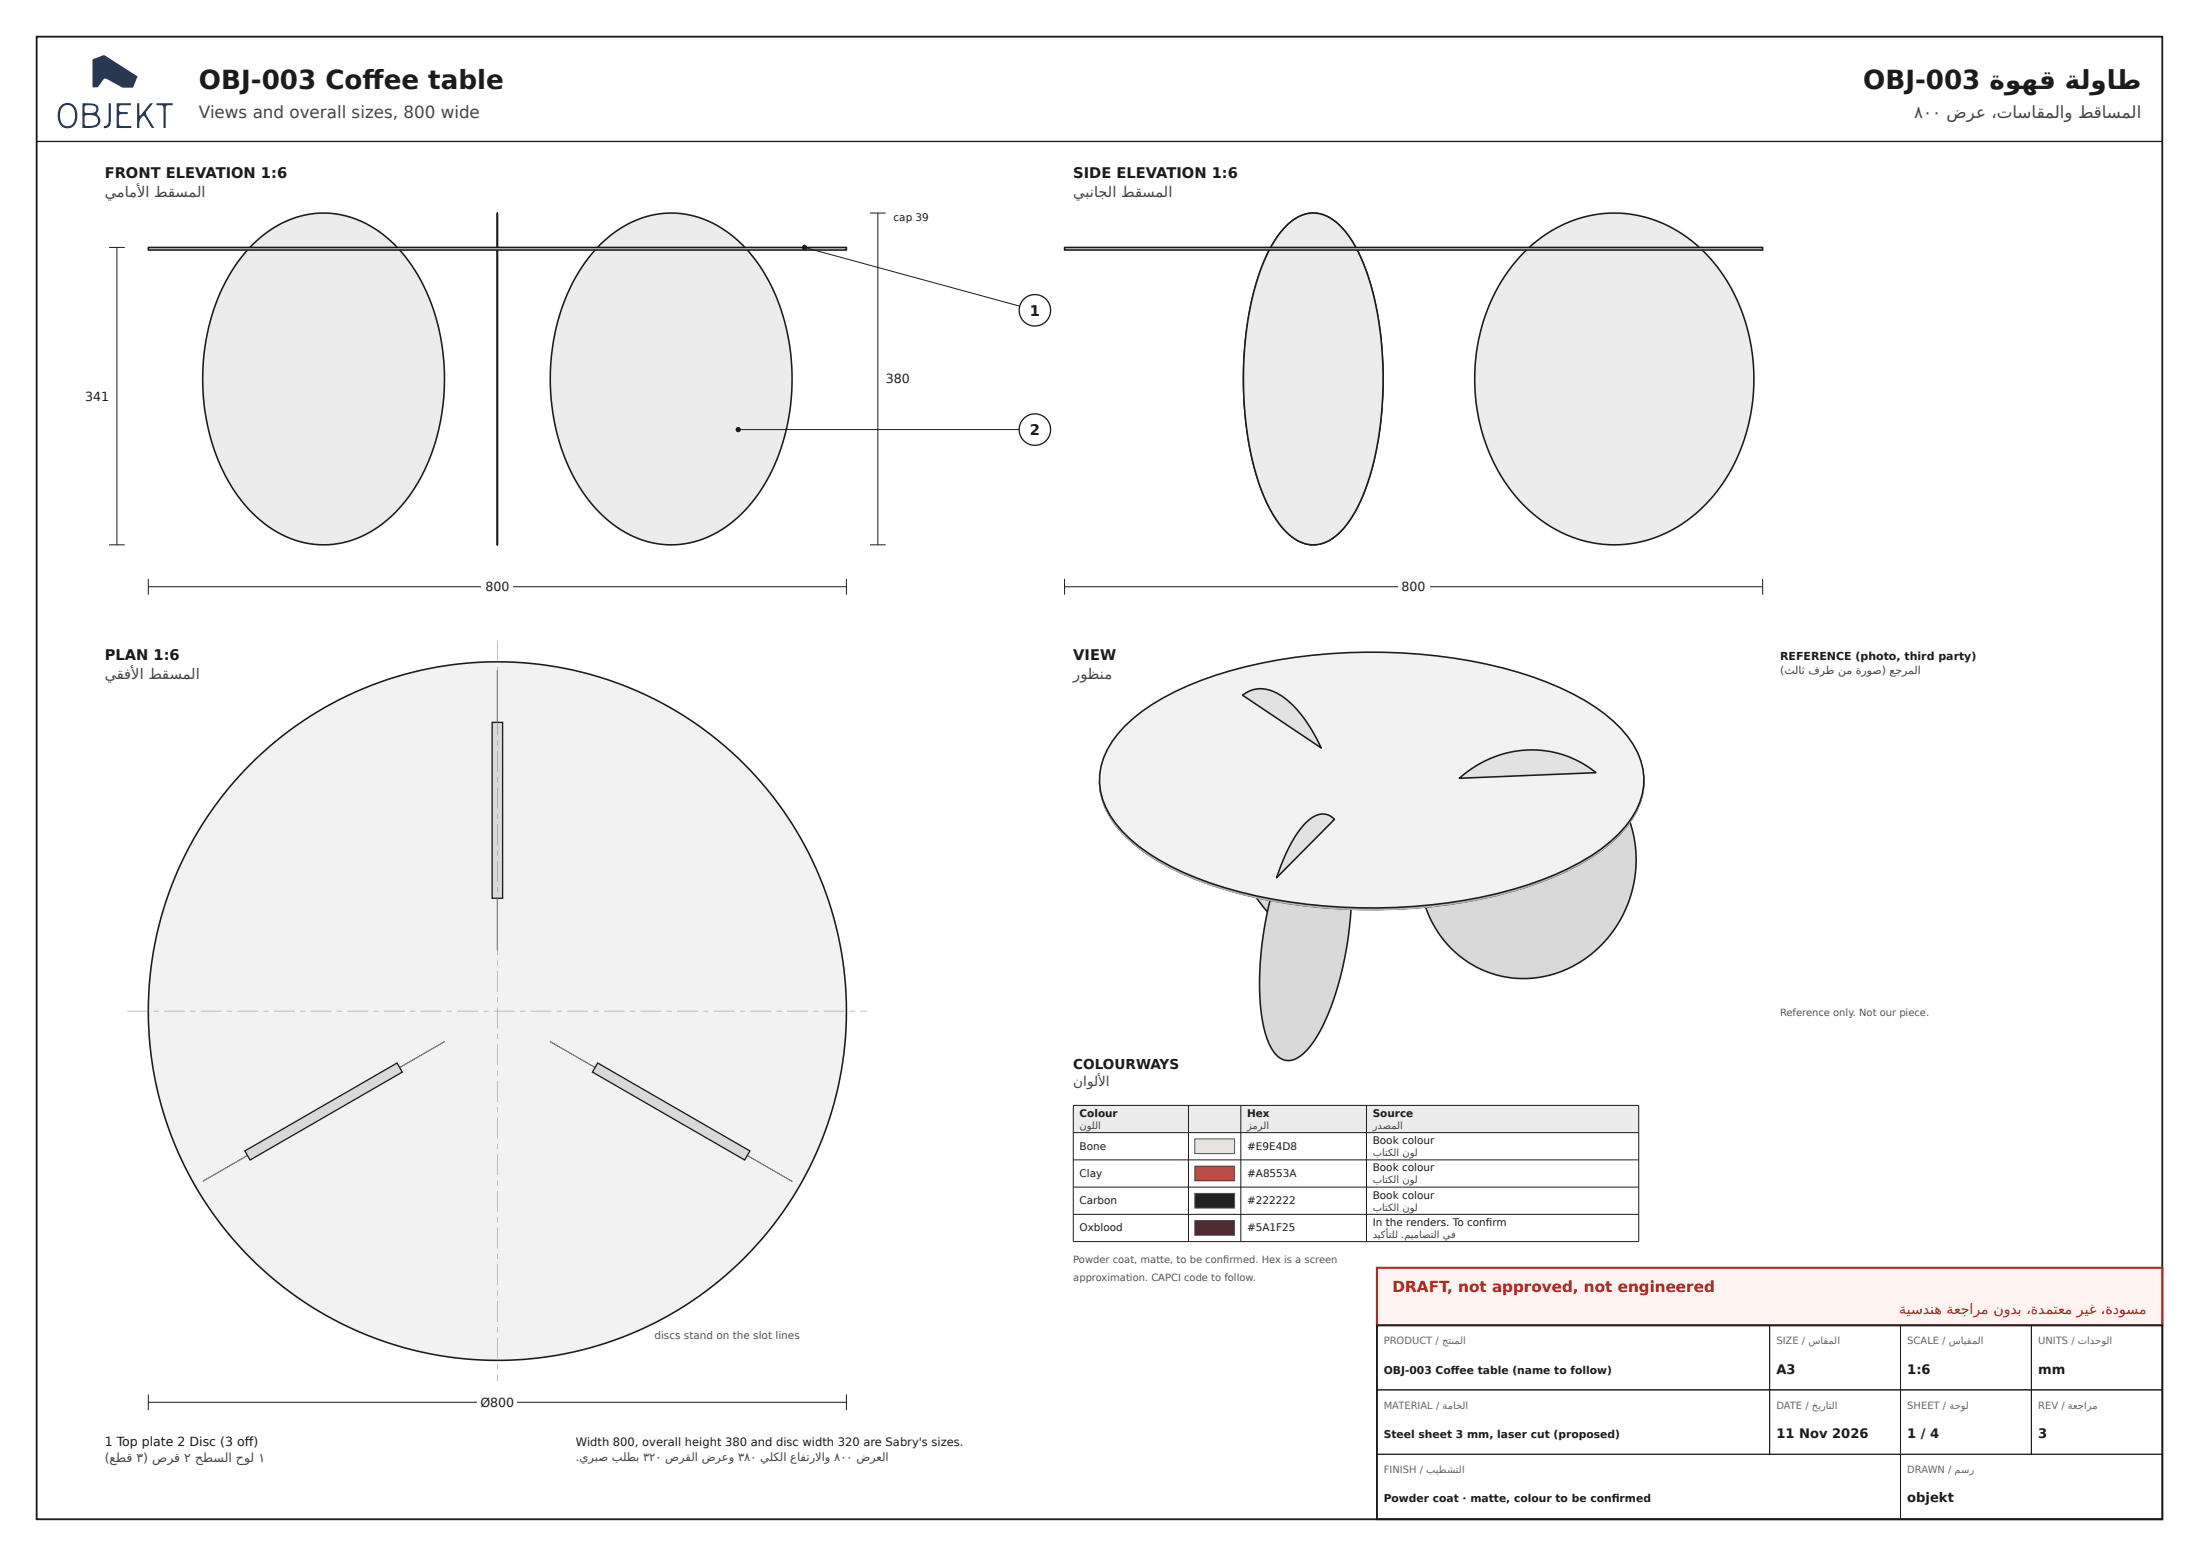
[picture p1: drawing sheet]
<svg xmlns="http://www.w3.org/2000/svg" width="420mm" height="297mm" viewBox="0 0 420 297" stroke-linecap="round" stroke-linejoin="round" font-family="sans-serif">
<path d="M7 7h406v283h-406z" fill="none" stroke="#1b1b1b" stroke-width=".35"/>
<path d="M17.7 11.4l2-.9 .3 .1 6.2 4-.8 2.1h-2l-3.2-1.7-.4 .1-1.1 1.5-.9 .1-.1-.2zM11.8 20.6a2.86 2.86 0 0 0 .3 3.3 1.39 1.39 0 0 0 2.2-1.2 2.12 2.12 0 0 0-1-2.6 1.31 1.31 0 0 0-1.5 .5zM11.5 20.3a1.8 1.8 0 0 1 2-.6 1.8 1.8 0 0 1 1.2 1.7 2.49 2.49 0 0 1-1.3 3 1.82 1.82 0 0 1-2.3-1.6 3.3 3.3 0 0 1 .4-2.5zM16.2 22.1v1.8a2.21 2.21 0 0 0 2.5-.5 1.01 1.01 0 0 0-1-1.4 1.76 1.76 0 0 0-1.5 .1zM16.2 20.2v1.2l.8 .2a1.08 1.08 0 0 0 1.4-.8 .74 .74 0 0 0-.9-.7h-.9zM15.7 19.7a4.2 4.2 0 0 1 2.8 .4 1.4 1.4 0 0 1 0 1.6l.1 .2a1.38 1.38 0 0 1 .5 1.6 1.38 1.38 0 0 1-1.4 .9h-2zM20.8 19.7h.4v3.4a1.16 1.16 0 0 1-1.4 1.4v-.4l.7-.2 .2-.3zM22.3 19.7h2.7v.4h-1.8a.67 .67 0 0 0-.5 .6 .67 .67 0 0 0 .5 .7h1.2v.4h-1.2l-.4 .2v1.8l.4 .3h1.9v.3h-2.8zM26.2 19.7h.4l.1 2.4 2-2.4h.5l-1.1 1.4-.2 .5 1.6 2.8h-.5l-1.3-2-.3-.3-.3 .2-.4 .7-.1 1.4h-.4zM29.9 19.7h3.1v.4h-.9l-.4 .2-.1 4.1h-.4v-4.1l-.5-.2h-.8z" fill-rule="evenodd" fill="#263a5a"/>
<path d="M7 27h406" fill="none" stroke="#1b1b1b" stroke-width=".25"/>
<path d="M95 40.7v63.3z" fill="none" stroke="#1b1b1b" stroke-width=".3"/>
<path d="M48.2 46.7a18.4 18.4 0 0 1 18.1-5.4 23.3 23.3 0 0 1 13.6 11.4 41.1 41.1 0 0 1-.5 40.2 22.3 22.3 0 0 1-14.9 10.9 19 19 0 0 1-17-6.6 36.9 36.9 0 0 1-8.8-24.9 37.5 37.5 0 0 1 8.1-24z" fill="#ececec"/>
<path d="M48.2 46.7a18.4 18.4 0 0 1 18.1-5.4 23.3 23.3 0 0 1 13.6 11.4 41.1 41.1 0 0 1-.5 40.2 22.3 22.3 0 0 1-14.9 10.9 19 19 0 0 1-17-6.6 36.9 36.9 0 0 1-8.8-24.9 37.5 37.5 0 0 1 8.1-24z" fill="none" stroke="#1b1b1b" stroke-width=".3"/>
<path d="M114.6 46.7a18.5 18.5 0 0 1 18.1-5.4 23.3 23.3 0 0 1 13.6 11.4 41.1 41.1 0 0 1-.5 40.2 22.3 22.3 0 0 1-14.9 10.9 18.9 18.9 0 0 1-17-6.6 36.9 36.9 0 0 1-8.8-24.9 37.1 37.1 0 0 1 8.8-24.8z" fill="#ececec"/>
<path d="M114.6 46.7a18.5 18.5 0 0 1 18.1-5.4 23.3 23.3 0 0 1 13.6 11.4 41.1 41.1 0 0 1-.5 40.2 22.3 22.3 0 0 1-14.9 10.9 18.9 18.9 0 0 1-17-6.6 36.9 36.9 0 0 1-8.8-24.9 37.1 37.1 0 0 1 8.8-24.8z" fill="none" stroke="#1b1b1b" stroke-width=".3"/>
<path d="M28.3 47.2h133.4v.5h-133.4z" fill="#cfcfcf"/>
<path d="M28.3 47.2h133.4v.5h-133.4z" fill="none" stroke="#1b1b1b" stroke-width=".3"/>
<path d="M28.3 112h133.4M28.3 110.5v3M161.7 110.5v3" fill="none" stroke="#1b1b1b" stroke-width=".19"/>
<path d="M92 110.2h6v3.4h-6z" fill="#fff"/>
<path d="M20.8 47.2h3M22.3 47.2v56.8M153.7 47.2l44 12M166.2 40.7h3M167.7 40.7v63.3M20.8 104h3M166.2 104h3" fill="none" stroke="#1b1b1b" stroke-width=".19"/>
<circle cx="153.7" cy="47.2" r=".5" fill="#1b1b1b"/>
<circle cx="197.7" cy="59.2" r="3" fill="#fff"/>
<circle cx="197.7" cy="59.2" r="3" fill="none" stroke="#1b1b1b" stroke-width=".25"/>
<path d="M141 82h56.7" fill="none" stroke="#1b1b1b" stroke-width=".19"/>
<circle cx="141" cy="82" r=".5" fill="#1b1b1b"/>
<circle cx="197.7" cy="82" r="3" fill="#fff"/>
<circle cx="197.7" cy="82" r="3" fill="none" stroke="#1b1b1b" stroke-width=".25"/>
<circle cx="95" cy="193" r="66.7" fill="#f2f2f2"/>
<circle cx="95" cy="193" r="66.7" fill="none" stroke="#1b1b1b" stroke-width=".3"/>
<path d="M95 128v53.3z" fill="none" stroke="#888" stroke-width=".2"/>
<path d="M94 137.9h2v33.6h-2z" fill="#d9d9d9"/>
<path d="M94 137.9h2v33.6h-2z" fill="none" stroke="#1b1b1b" stroke-width=".25"/>
<path d="M38.7 225.5l46.2-26.7z" fill="none" stroke="#888" stroke-width=".2"/>
<path d="M46.8 219.7l29-16.8 1 1.7-29 16.8z" fill="#d9d9d9"/>
<path d="M46.8 219.7l29-16.8 1 1.7-29 16.8z" fill="none" stroke="#1b1b1b" stroke-width=".25"/>
<path d="M105.1 198.8l46.2 26.7z" fill="none" stroke="#888" stroke-width=".2"/>
<path d="M114.2 202.9l29 16.8-1 1.7-29-16.8z" fill="#d9d9d9"/>
<path d="M114.2 202.9l29 16.8-1 1.7-29-16.8z" fill="none" stroke="#1b1b1b" stroke-width=".25"/>
<g fill="#888">
<path d="M24.3 192.9h4v.1h-4zM29.3 192.9h1v.1h-1zM31.3 192.9h4v.1h-4zM36.3 192.9h1v.1h-1zM38.3 192.9h4v.1h-4zM43.3 192.9h1v.1h-1zM45.3 192.9h4v.1h-4zM50.3 192.9h1v.1h-1zM52.3 192.9h4v.1h-4zM57.3 192.9h1v.1h-1zM59.3 192.9h4v.1h-4zM64.3 192.9h1v.1h-1zM66.3 192.9h4v.1h-4zM71.3 192.9h1v.1h-1zM73.3 192.9h4v.1h-4zM78.3 192.9h1v.1h-1zM80.3 192.9h4v.1h-4zM85.3 192.9h1v.1h-1zM87.3 192.9h4v.1h-4zM92.3 192.9h1v.1h-1zM94.3 192.9h4v.1h-4zM99.3 192.9h1v.1h-1zM101.3 192.9h4v.1h-4zM106.3 192.9h1v.1h-1zM108.3 192.9h4v.1h-4zM113.3 192.9h1v.1h-1zM115.3 192.9h4v.1h-4zM120.3 192.9h1v.1h-1zM122.3 192.9h4v.1h-4zM127.3 192.9h1v.1h-1zM129.3 192.9h4v.1h-4zM134.3 192.9h1v.1h-1zM136.3 192.9h4v.1h-4zM141.3 192.9h1v.1h-1zM143.3 192.9h4v.1h-4zM148.3 192.9h1v.1h-1zM150.3 192.9h4v.1h-4zM155.3 192.9h1v.1h-1zM157.3 192.9h4v.1h-4zM162.3 192.9h1v.1h-1zM164.3 192.9h1.4v.1h-1.4z"/>
<path d="M94.9 122.3h.1v4h-.1zM94.9 127.3h.1v1h-.1zM94.9 129.3h.1v4h-.1zM94.9 134.3h.1v1h-.1zM94.9 136.3h.1v4h-.1zM94.9 141.3h.1v1h-.1zM94.9 143.3h.1v4h-.1zM94.9 148.3h.1v1h-.1zM94.9 150.3h.1v4h-.1zM94.9 155.3h.1v1h-.1zM94.9 157.3h.1v4h-.1zM94.9 162.3h.1v1h-.1zM94.9 164.3h.1v4h-.1zM94.9 169.3h.1v1h-.1zM94.9 171.3h.1v4h-.1zM94.9 176.3h.1v1h-.1zM94.9 178.3h.1v4h-.1zM94.9 183.3h.1v1h-.1zM94.9 185.3h.1v4h-.1zM94.9 190.3h.1v1h-.1zM94.9 192.3h.1v4h-.1zM94.9 197.3h.1v1h-.1zM94.9 199.3h.1v4h-.1zM94.9 204.3h.1v1h-.1zM94.9 206.3h.1v4h-.1zM94.9 211.3h.1v1h-.1zM94.9 213.3h.1v4h-.1zM94.9 218.3h.1v1h-.1zM94.9 220.3h.1v4h-.1zM94.9 225.3h.1v1h-.1zM94.9 227.3h.1v4h-.1zM94.9 232.3h.1v1h-.1zM94.9 234.3h.1v4h-.1zM94.9 239.3h.1v1h-.1zM94.9 241.3h.1v4h-.1zM94.9 246.3h.1v1h-.1zM94.9 248.3h.1v4h-.1zM94.9 253.3h.1v1h-.1zM94.9 255.3h.1v4h-.1zM94.9 260.3h.1v1h-.1zM94.9 262.3h.1v1.4h-.1z"/>
</g>
<path d="M28.3 267.7h133.4M28.3 266.2v3M161.7 266.2v3" fill="none" stroke="#1b1b1b" stroke-width=".19"/>
<path d="M91.3 265.9h7.4v3.3h-7.4z" fill="#fff"/>
<path d="M245.7 43.1a6.6 6.6 0 0 1 10.2 0 27.9 27.9 0 0 1 6.3 12.7 69.2 69.2 0 0 1-.9 36.1 22.3 22.3 0 0 1-6.4 10.5 6.3 6.3 0 0 1-8.7-.4 25.4 25.4 0 0 1-6.5-12.1 68.7 68.7 0 0 1 1-38.1 23.4 23.4 0 0 1 5-8.7z" fill="#ececec"/>
<path d="M245.7 43.1a6.6 6.6 0 0 1 10.2 0 27.9 27.9 0 0 1 6.3 12.7 69.2 69.2 0 0 1-.9 36.1 22.3 22.3 0 0 1-6.4 10.5 6.3 6.3 0 0 1-8.7-.4 25.4 25.4 0 0 1-6.5-12.1 68.7 68.7 0 0 1 1-38.1 23.4 23.4 0 0 1 5-8.7z" fill="none" stroke="#1b1b1b" stroke-width=".3"/>
<path d="M291 48.3a23.4 23.4 0 0 1 28.5-4.7 31.2 31.2 0 0 1 15 22.6 35.5 35.5 0 0 1-8.1 29.4 23.7 23.7 0 0 1-26.3 6.8 29 29 0 0 1-16.4-18 36.1 36.1 0 0 1 5.8-34.5z" fill="#ececec"/>
<path d="M291 48.3a23.4 23.4 0 0 1 28.5-4.7 31.2 31.2 0 0 1 15 22.6 35.5 35.5 0 0 1-8.1 29.4 23.7 23.7 0 0 1-26.3 6.8 29 29 0 0 1-16.4-18 36.1 36.1 0 0 1 5.8-34.5z" fill="none" stroke="#1b1b1b" stroke-width=".3"/>
<path d="M245.7 43.1a6.6 6.6 0 0 1 10.2 0 27.9 27.9 0 0 1 6.3 12.7 69.2 69.2 0 0 1-.9 36.1 22.3 22.3 0 0 1-6.4 10.5 6.3 6.3 0 0 1-8.7-.4 25.4 25.4 0 0 1-6.5-12.1 68.7 68.7 0 0 1 1-38.1 23.4 23.4 0 0 1 5-8.7z" fill="#ececec"/>
<path d="M245.7 43.1a6.6 6.6 0 0 1 10.2 0 27.9 27.9 0 0 1 6.3 12.7 69.2 69.2 0 0 1-.9 36.1 22.3 22.3 0 0 1-6.4 10.5 6.3 6.3 0 0 1-8.7-.4 25.4 25.4 0 0 1-6.5-12.1 68.7 68.7 0 0 1 1-38.1 23.4 23.4 0 0 1 5-8.7z" fill="none" stroke="#1b1b1b" stroke-width=".3"/>
<path d="M203.3 47.2h133.4v.5h-133.4z" fill="#cfcfcf"/>
<path d="M203.3 47.2h133.4v.5h-133.4z" fill="none" stroke="#1b1b1b" stroke-width=".3"/>
<path d="M203.3 112h133.4M203.3 110.5v3M336.7 110.5v3" fill="none" stroke="#1b1b1b" stroke-width=".19"/>
<path d="M267 110.2h6v3.4h-6z" fill="#fff"/>
<path d="M236.7 133.2l.6-.5 15.1 10.1a46.5 46.5 0 0 1 3.9 25.5 13.4 13.4 0 0 1-4.1 8.5 5.8 5.8 0 0 1-6.9 0 23 23 0 0 1-7.8-9.9 46.5 46.5 0 0 1-4.1-25.8 14.8 14.8 0 0 1 3.3-7.9z" fill="#d9d9d9"/>
<path d="M236.7 133.2l.6-.5 15.1 10.1a46.5 46.5 0 0 1 3.9 25.5 13.4 13.4 0 0 1-4.1 8.5 5.8 5.8 0 0 1-6.9 0 23 23 0 0 1-7.8-9.9 46.5 46.5 0 0 1-4.1-25.8 14.8 14.8 0 0 1 3.3-7.9z" fill="none" stroke="#1b1b1b" stroke-width=".3"/>
<path d="M277.7 149.5l1-.9 26.1-1.1a22.3 22.3 0 0 1 3.7 29.6 20.6 20.6 0 0 1-26.8 7.3 21.6 21.6 0 0 1-9.4-26.2 23.2 23.2 0 0 1 5.4-8.7z" fill="#d9d9d9"/>
<path d="M277.7 149.5l1-.9 26.1-1.1a22.3 22.3 0 0 1 3.7 29.6 20.6 20.6 0 0 1-26.8 7.3 21.6 21.6 0 0 1-9.4-26.2 23.2 23.2 0 0 1 5.4-8.7z" fill="none" stroke="#1b1b1b" stroke-width=".3"/>
<path d="M254.9 156.4a14.3 14.3 0 0 1 2.9 8.1 61.8 61.8 0 0 1-5.4 31.8 12.6 12.6 0 0 1-5.1 5.9 3.3 3.3 0 0 1-4.2-1.6 20.3 20.3 0 0 1-2.4-9.5 65.9 65.9 0 0 1 3.1-23.6z" fill="#d9d9d9"/>
<path d="M254.9 156.4a14.3 14.3 0 0 1 2.9 8.1 61.8 61.8 0 0 1-5.4 31.8 12.6 12.6 0 0 1-5.1 5.9 3.3 3.3 0 0 1-4.2-1.6 20.3 20.3 0 0 1-2.4-9.5 65.9 65.9 0 0 1 3.1-23.6z" fill="none" stroke="#1b1b1b" stroke-width=".3"/>
<path d="M214.9 138.9a43.7 43.7 0 0 1 17.3-9.7 103.4 103.4 0 0 1 57.7-.5 47.6 47.6 0 0 1 18.2 9.3 16.1 16.1 0 0 1 5.9 10.7 14.3 14.3 0 0 1-4.9 10.9 43.7 43.7 0 0 1-17.3 9.6 103.4 103.4 0 0 1-57.7 .6 47.6 47.6 0 0 1-18.2-9.3 16.1 16.1 0 0 1-5.9-10.7 14.3 14.3 0 0 1 4.9-10.9z" fill="#bdbdbd"/>
<path d="M214.9 138.9a43.7 43.7 0 0 1 17.3-9.7 103.4 103.4 0 0 1 57.7-.5 47.6 47.6 0 0 1 18.2 9.3 16.1 16.1 0 0 1 5.9 10.7 14.3 14.3 0 0 1-4.9 10.9 43.7 43.7 0 0 1-17.3 9.6 103.4 103.4 0 0 1-57.7 .6 47.6 47.6 0 0 1-18.2-9.3 16.1 16.1 0 0 1-5.9-10.7 14.3 14.3 0 0 1 4.9-10.9z" fill="none" stroke="#1b1b1b" stroke-width=".25"/>
<path d="M214.9 138.6l1.5-1.4v.3l-1.5 1.4z" fill="#bdbdbd"/>
<path d="M214.9 138.6l1.5-1.4v.3l-1.5 1.4z" fill="none" stroke="#bdbdbd" stroke-width=".19"/>
<path d="M214.9 138.6v.3l-1.4 1.5v-.4z" fill="#bdbdbd"/>
<path d="M214.9 138.6v.3l-1.4 1.5v-.4z" fill="none" stroke="#bdbdbd" stroke-width=".19"/>
<path d="M213.5 140v.4l-1.1 1.5v-.3z" fill="#bdbdbd"/>
<path d="M213.5 140v.4l-1.1 1.5v-.3z" fill="none" stroke="#bdbdbd" stroke-width=".19"/>
<path d="M212.4 141.6v.3l-.9 1.5v-.3z" fill="#bdbdbd"/>
<path d="M212.4 141.6v.3l-.9 1.5v-.3z" fill="none" stroke="#bdbdbd" stroke-width=".19"/>
<path d="M211.5 143.1v.3l-.7 1.6v-.3z" fill="#bdbdbd"/>
<path d="M211.5 143.1v.3l-.7 1.6v-.3z" fill="none" stroke="#bdbdbd" stroke-width=".19"/>
<path d="M210.8 144.7l-.5 1.9z" fill="#bdbdbd"/>
<path d="M210.8 144.7l-.5 1.9z" fill="none" stroke="#bdbdbd" stroke-width=".19"/>
<path d="M210.3 146.2l-.3 2z" fill="#bdbdbd"/>
<path d="M210.3 146.2l-.3 2z" fill="none" stroke="#bdbdbd" stroke-width=".19"/>
<path d="M210 147.8v2z" fill="#bdbdbd"/>
<path d="M210 147.8v2z" fill="none" stroke="#bdbdbd" stroke-width=".19"/>
<path d="M210 149.4l.2 2z" fill="#bdbdbd"/>
<path d="M210 149.4l.2 2z" fill="none" stroke="#bdbdbd" stroke-width=".19"/>
<path d="M210.2 151l.4 2z" fill="#bdbdbd"/>
<path d="M210.2 151l.4 2z" fill="none" stroke="#bdbdbd" stroke-width=".19"/>
<path d="M210.6 152.6l.6 1.6v.3l-.6-1.5z" fill="#bdbdbd"/>
<path d="M210.6 152.6l.6 1.6v.3l-.6-1.5z" fill="none" stroke="#bdbdbd" stroke-width=".19"/>
<path d="M211.2 154.2l.9 1.5v.4l-.9-1.6z" fill="#bdbdbd"/>
<path d="M211.2 154.2l.9 1.5v.4l-.9-1.6z" fill="none" stroke="#bdbdbd" stroke-width=".19"/>
<path d="M212.1 155.7l1 1.5v.4l-1-1.5z" fill="#bdbdbd"/>
<path d="M212.1 155.7l1 1.5v.4l-1-1.5z" fill="none" stroke="#bdbdbd" stroke-width=".19"/>
<path d="M213.1 157.2l1.3 1.5v.4l-1.3-1.5z" fill="#bdbdbd"/>
<path d="M213.1 157.2l1.3 1.5v.4l-1.3-1.5z" fill="none" stroke="#bdbdbd" stroke-width=".19"/>
<path d="M214.4 158.7l1.5 1.5v.3l-1.5-1.4z" fill="#bdbdbd"/>
<path d="M214.4 158.7l1.5 1.5v.3l-1.5-1.4z" fill="none" stroke="#bdbdbd" stroke-width=".19"/>
<path d="M215.9 160.2l1.6 1.4v.3l-1.6-1.4z" fill="#bdbdbd"/>
<path d="M215.9 160.2l1.6 1.4v.3l-1.6-1.4z" fill="none" stroke="#bdbdbd" stroke-width=".19"/>
<path d="M217.5 161.6l1.9 1.3v.3l-1.9-1.3z" fill="#bdbdbd"/>
<path d="M217.5 161.6l1.9 1.3v.3l-1.9-1.3z" fill="none" stroke="#bdbdbd" stroke-width=".19"/>
<path d="M219.4 162.9l2 1.3v.3l-2-1.3z" fill="#bdbdbd"/>
<path d="M219.4 162.9l2 1.3v.3l-2-1.3z" fill="none" stroke="#bdbdbd" stroke-width=".19"/>
<path d="M221.4 164.2l2.3 1.2v.3l-2.3-1.2z" fill="#bdbdbd"/>
<path d="M221.4 164.2l2.3 1.2v.3l-2.3-1.2z" fill="none" stroke="#bdbdbd" stroke-width=".19"/>
<path d="M223.7 165.4l2.3 1.1v.4l-2.3-1.2z" fill="#bdbdbd"/>
<path d="M223.7 165.4l2.3 1.1v.4l-2.3-1.2z" fill="none" stroke="#bdbdbd" stroke-width=".19"/>
<path d="M226 166.5l2.6 1.1v.3l-2.6-1z" fill="#bdbdbd"/>
<path d="M226 166.5l2.6 1.1v.3l-2.6-1z" fill="none" stroke="#bdbdbd" stroke-width=".19"/>
<path d="M228.6 167.6l2.6 1v.3l-2.6-1z" fill="#bdbdbd"/>
<path d="M228.6 167.6l2.6 1v.3l-2.6-1z" fill="none" stroke="#bdbdbd" stroke-width=".19"/>
<path d="M231.2 168.6l2.9 .9v.3l-2.9-.9z" fill="#bdbdbd"/>
<path d="M231.2 168.6l2.9 .9v.3l-2.9-.9z" fill="none" stroke="#bdbdbd" stroke-width=".19"/>
<path d="M234.1 169.5l2.9 .8v.3l-2.9-.8z" fill="#bdbdbd"/>
<path d="M234.1 169.5l2.9 .8v.3l-2.9-.8z" fill="none" stroke="#bdbdbd" stroke-width=".19"/>
<path d="M237 170.3l3 .7v.4l-3-.8z" fill="#bdbdbd"/>
<path d="M237 170.3l3 .7v.4l-3-.8z" fill="none" stroke="#bdbdbd" stroke-width=".19"/>
<path d="M240 171l3.1 .6v.4l-3.1-.6z" fill="#bdbdbd"/>
<path d="M240 171l3.1 .6v.4l-3.1-.6z" fill="none" stroke="#bdbdbd" stroke-width=".19"/>
<path d="M243.1 171.6l3.3 .6v.3l-3.3-.5z" fill="#bdbdbd"/>
<path d="M243.1 171.6l3.3 .6v.3l-3.3-.5z" fill="none" stroke="#bdbdbd" stroke-width=".19"/>
<path d="M246.4 172.2l3.2 .4v.4l-3.2-.5z" fill="#bdbdbd"/>
<path d="M246.4 172.2l3.2 .4v.4l-3.2-.5z" fill="none" stroke="#bdbdbd" stroke-width=".19"/>
<path d="M249.6 172.6l3.4 .3v.4l-3.4-.3z" fill="#bdbdbd"/>
<path d="M249.6 172.6l3.4 .3v.4l-3.4-.3z" fill="none" stroke="#bdbdbd" stroke-width=".19"/>
<path d="M253 172.9l3.3 .3v.3l-3.3-.2z" fill="#bdbdbd"/>
<path d="M253 172.9l3.3 .3v.3l-3.3-.2z" fill="none" stroke="#bdbdbd" stroke-width=".19"/>
<path d="M256.3 173.2l3.4 .1v.3l-3.4-.1z" fill="#bdbdbd"/>
<path d="M256.3 173.2l3.4 .1v.3l-3.4-.1zM259.7 173.3h3.4v.3h-3.4zM263.1 173.3l3.4-.1v.4h-3.4z" fill="none" stroke="#bdbdbd" stroke-width=".19"/>
<path d="M259.7 173.5h3.4" fill="none" stroke="#bdbdbd" stroke-width=".36"/>
<path d="M263.1 173.4h3.4" fill="none" stroke="#bdbdbd" stroke-width=".43"/>
<path d="M266.5 173.2l3.4-.2v.4l-3.4 .2z" fill="#bdbdbd"/>
<path d="M266.5 173.2l3.4-.2v.4l-3.4 .2z" fill="none" stroke="#bdbdbd" stroke-width=".19"/>
<path d="M269.9 173l3.3-.3v.4l-3.3 .3z" fill="#bdbdbd"/>
<path d="M269.9 173l3.3-.3v.4l-3.3 .3z" fill="none" stroke="#bdbdbd" stroke-width=".19"/>
<path d="M273.2 172.7l3.3-.4v.4l-3.3 .4z" fill="#bdbdbd"/>
<path d="M273.2 172.7l3.3-.4v.4l-3.3 .4z" fill="none" stroke="#bdbdbd" stroke-width=".19"/>
<path d="M276.5 172.3l3.3-.5v.4l-3.3 .5z" fill="#bdbdbd"/>
<path d="M276.5 172.3l3.3-.5v.4l-3.3 .5z" fill="none" stroke="#bdbdbd" stroke-width=".19"/>
<path d="M279.8 171.8l3.1-.6v.4l-3.1 .6z" fill="#bdbdbd"/>
<path d="M279.8 171.8l3.1-.6v.4l-3.1 .6z" fill="none" stroke="#bdbdbd" stroke-width=".19"/>
<path d="M282.9 171.2l3.1-.6v.3l-3.1 .7z" fill="#bdbdbd"/>
<path d="M282.9 171.2l3.1-.6v.3l-3.1 .7z" fill="none" stroke="#bdbdbd" stroke-width=".19"/>
<path d="M286 170.6l3-.8v.3l-3 .8z" fill="#bdbdbd"/>
<path d="M286 170.6l3-.8v.3l-3 .8z" fill="none" stroke="#bdbdbd" stroke-width=".19"/>
<path d="M289 169.8l2.8-.9v.3l-2.8 .9z" fill="#bdbdbd"/>
<path d="M289 169.8l2.8-.9v.3l-2.8 .9z" fill="none" stroke="#bdbdbd" stroke-width=".19"/>
<path d="M291.8 168.9l2.7-1v.4l-2.7 .9z" fill="#bdbdbd"/>
<path d="M291.8 168.9l2.7-1v.4l-2.7 .9z" fill="none" stroke="#bdbdbd" stroke-width=".19"/>
<path d="M294.5 167.9l2.6-1v.3l-2.6 1.1z" fill="#bdbdbd"/>
<path d="M294.5 167.9l2.6-1v.3l-2.6 1.1z" fill="none" stroke="#bdbdbd" stroke-width=".19"/>
<path d="M297.1 166.9l2.5-1.1v.3l-2.5 1.1z" fill="#bdbdbd"/>
<path d="M297.1 166.9l2.5-1.1v.3l-2.5 1.1z" fill="none" stroke="#bdbdbd" stroke-width=".19"/>
<path d="M299.6 165.8l2.2-1.2v.3l-2.2 1.2z" fill="#bdbdbd"/>
<path d="M299.6 165.8l2.2-1.2v.3l-2.2 1.2z" fill="none" stroke="#bdbdbd" stroke-width=".19"/>
<path d="M301.8 164.6l2.1-1.3v.4l-2.1 1.2z" fill="#bdbdbd"/>
<path d="M301.8 164.6l2.1-1.3v.4l-2.1 1.2z" fill="none" stroke="#bdbdbd" stroke-width=".19"/>
<path d="M303.9 163.3l2-1.3v.4l-2 1.3z" fill="#bdbdbd"/>
<path d="M303.9 163.3l2-1.3v.4l-2 1.3z" fill="none" stroke="#bdbdbd" stroke-width=".19"/>
<path d="M305.9 162l1.7-1.4v.4l-1.7 1.4z" fill="#bdbdbd"/>
<path d="M305.9 162l1.7-1.4v.4l-1.7 1.4z" fill="none" stroke="#bdbdbd" stroke-width=".19"/>
<path d="M307.6 160.6l1.5-1.4v.4l-1.5 1.4z" fill="#bdbdbd"/>
<path d="M307.6 160.6l1.5-1.4v.4l-1.5 1.4z" fill="none" stroke="#bdbdbd" stroke-width=".19"/>
<path d="M310.5 157.7v.4l-1.4 1.5v-.4z" fill="#bdbdbd"/>
<path d="M310.5 157.7v.4l-1.4 1.5v-.4z" fill="none" stroke="#bdbdbd" stroke-width=".19"/>
<path d="M311.6 156.2v.4l-1.1 1.5v-.4z" fill="#bdbdbd"/>
<path d="M311.6 156.2v.4l-1.1 1.5v-.4z" fill="none" stroke="#bdbdbd" stroke-width=".19"/>
<path d="M312.5 154.7v.3l-.9 1.6v-.4z" fill="#bdbdbd"/>
<path d="M312.5 154.7v.3l-.9 1.6v-.4z" fill="none" stroke="#bdbdbd" stroke-width=".19"/>
<path d="M313.2 153.1v.4l-.7 1.5v-.3z" fill="#bdbdbd"/>
<path d="M313.2 153.1v.4l-.7 1.5v-.3z" fill="none" stroke="#bdbdbd" stroke-width=".19"/>
<path d="M313.7 151.6l-.5 1.9z" fill="#bdbdbd"/>
<path d="M313.7 151.6l-.5 1.9z" fill="none" stroke="#bdbdbd" stroke-width=".19"/>
<path d="M313.9 150l-.2 1.9z" fill="#bdbdbd"/>
<path d="M313.9 150l-.2 1.9z" fill="none" stroke="#bdbdbd" stroke-width=".19"/>
<path d="M314 148.4l-.1 1.9z" fill="#bdbdbd"/>
<path d="M314 148.4l-.1 1.9z" fill="none" stroke="#bdbdbd" stroke-width=".19"/>
<path d="M313.8 146.8l.2 1.9z" fill="#bdbdbd"/>
<path d="M313.8 146.8l.2 1.9z" fill="none" stroke="#bdbdbd" stroke-width=".19"/>
<path d="M313.4 145.2l.4 1.9z" fill="#bdbdbd"/>
<path d="M313.4 145.2l.4 1.9z" fill="none" stroke="#bdbdbd" stroke-width=".19"/>
<path d="M312.8 143.6l.6 1.6v.3l-.6-1.5z" fill="#bdbdbd"/>
<path d="M312.8 143.6l.6 1.6v.3l-.6-1.5z" fill="none" stroke="#bdbdbd" stroke-width=".19"/>
<path d="M311.9 142.1l.9 1.5v.4l-.9-1.6z" fill="#bdbdbd"/>
<path d="M311.9 142.1l.9 1.5v.4l-.9-1.6z" fill="none" stroke="#bdbdbd" stroke-width=".19"/>
<path d="M310.9 140.5l1 1.6v.3l-1-1.5z" fill="#bdbdbd"/>
<path d="M310.9 140.5l1 1.6v.3l-1-1.5z" fill="none" stroke="#bdbdbd" stroke-width=".19"/>
<path d="M309.6 139.1l1.3 1.4v.4l-1.3-1.5z" fill="#bdbdbd"/>
<path d="M309.6 139.1l1.3 1.4v.4l-1.3-1.5z" fill="none" stroke="#bdbdbd" stroke-width=".19"/>
<path d="M308.1 137.6l1.5 1.5v.3l-1.5-1.4z" fill="#bdbdbd"/>
<path d="M308.1 137.6l1.5 1.5v.3l-1.5-1.4z" fill="none" stroke="#bdbdbd" stroke-width=".19"/>
<path d="M214.9 138.6a44 44 0 0 1 17.3-9.7 102.7 102.7 0 0 1 60.5 .3 41.9 41.9 0 0 1 16.9 9.9 13.5 13.5 0 0 1 4.1 12.5 17.6 17.6 0 0 1-6.1 9 50 50 0 0 1-18.6 9.2 104.2 104.2 0 0 1-54.9-.3 47.8 47.8 0 0 1-18.2-9.3 16.1 16.1 0 0 1-5.9-10.8 14.3 14.3 0 0 1 4.9-10.8z" fill="#f2f2f2"/>
<path d="M214.9 138.6a44 44 0 0 1 17.3-9.7 102.7 102.7 0 0 1 60.5 .3 41.9 41.9 0 0 1 16.9 9.9 13.5 13.5 0 0 1 4.1 12.5 17.6 17.6 0 0 1-6.1 9 50 50 0 0 1-18.6 9.2 104.2 104.2 0 0 1-54.9-.3 47.8 47.8 0 0 1-18.2-9.3 16.1 16.1 0 0 1-5.9-10.8 14.3 14.3 0 0 1 4.9-10.8z" fill="none" stroke="#1b1b1b" stroke-width=".3"/>
<path d="M237.3 132.7a5.7 5.7 0 0 1 7.1-.1 23 23 0 0 1 8 10.2z" fill="#e2e2e2"/>
<path d="M237.3 132.7a5.7 5.7 0 0 1 7.1-.1 23 23 0 0 1 8 10.2z" fill="none" stroke="#1b1b1b" stroke-width=".3"/>
<path d="M249.4 157.1a4.2 4.2 0 0 1 4.3-1.5l1.2 .8-11.1 11.1a28.3 28.3 0 0 1 5.6-10.4z" fill="#e2e2e2"/>
<path d="M249.4 157.1a4.2 4.2 0 0 1 4.3-1.5l1.2 .8-11.1 11.1a28.3 28.3 0 0 1 5.6-10.4z" fill="none" stroke="#1b1b1b" stroke-width=".3"/>
<path d="M278.7 148.6a19.9 19.9 0 0 1 26.1-1.1z" fill="#e2e2e2"/>
<path d="M278.7 148.6a19.9 19.9 0 0 1 26.1-1.1z" fill="none" stroke="#1b1b1b" stroke-width=".3"/>
<path d="M205 211h108v5.2h-108z" fill="#ececec"/>
<path d="M205 211h108M205 216.2h108" fill="none" stroke="#1b1b1b" stroke-width=".19"/>
<path d="M228.2 217.4h7.6v2.8h-7.6z" fill="#e9e4d8"/>
<path d="M228.2 217.4h7.6v2.8h-7.6z" fill="none" stroke="#555" stroke-width=".19"/>
<path d="M205 221.4h108" fill="none" stroke="#1b1b1b" stroke-width=".19"/>
<path d="M228.2 222.6h7.6v2.8h-7.6z" fill="#a8553a"/>
<path d="M228.2 222.6h7.6v2.8h-7.6z" fill="none" stroke="#555" stroke-width=".19"/>
<path d="M205 226.6h108" fill="none" stroke="#1b1b1b" stroke-width=".19"/>
<path d="M228.2 227.8h7.6v2.8h-7.6z" fill="#222"/>
<path d="M228.2 227.8h7.6v2.8h-7.6z" fill="none" stroke="#555" stroke-width=".19"/>
<path d="M205 231.8h108" fill="none" stroke="#1b1b1b" stroke-width=".19"/>
<path d="M228.2 233h7.6v2.8h-7.6z" fill="#5a1f25"/>
<path d="M228.2 233h7.6v2.8h-7.6z" fill="none" stroke="#555" stroke-width=".19"/>
<path d="M205 211v26h108v-26M227 211v26M237 211v26M261 211v26" fill="none" stroke="#1b1b1b" stroke-width=".19"/>
<path d="M263 242h150v11h-150z" fill="#fff4f2"/>
<path d="M263 242h150v11h-150z" fill="none" stroke="#b3261e" stroke-width=".4"/>
<path d="M263 253h150v37h-150z" fill="#fff"/>
<path d="M263 253h150v37h-150z" fill="none" stroke="#1b1b1b" stroke-width=".35"/>
<path d="M263 253h75v12.3h-75zM338 253h25v12.3h-25zM363 253h25v12.3h-25zM388 253h25v12.3h-25zM263 265.3h75v12.3h-75zM263 277.6h100v12.3h-100zM338 265.3h25v12.3h-25zM363 265.3h25v12.3h-25zM363 277.6h50v12.3h-50zM388 265.3h25v12.3h-25z" fill="none" stroke="#1b1b1b" stroke-width=".19"/>
<g font-size="5" fill="#1b1b1b">
<text x="38" y="17">OBJ-003 Coff ee table</text>
<text x="355.9" y="17">OBJ-003 ةوهق ةلواط</text>
</g>
<g font-size="3.2" fill="#444">
<text x="38" y="22.5">Views and overall sizes, 800 wide</text>
<text x="365.6" y="22.5">٨٠٠ ضرع ،تاساقملاو طقاسملا</text>
</g>
<text font-size="2.9" fill="#b3261e" x="266" y="246.7">DRAFT, not approved, not engineered</text>
<g font-size="2.8" fill="#1b1b1b">
<text x="20" y="34">FRONT ELEVATION 1:6</text>
<text x="205" y="34">SIDE ELEVATION 1:6</text>
<text x="196.7" y="60.2">1</text>
<text x="196.7" y="83">2</text>
<text x="20" y="126">PLAN 1:6</text>
<text x="205" y="126">VIEW</text>
</g>
<g font-size="2.8" fill="#444">
<text x="20" y="37.6">يمامأل ا طقسملا</text>
<text x="205" y="37.6">يبناجلا طقسملا</text>
<text x="20" y="129.6">يقفأل ا طقسملا</text>
<text x="205" y="129.6">روظنم</text>
</g>
<text font-size="2.7" fill="#b3261e" x="362.8" y="250.8">ةيسدنه ةعجارم نودب ،ةدمتعم ريغ ،ةدوسم</text>
<text font-size="2.6" fill="#1b1b1b" x="205" y="204">COLOURWAYS</text>
<text font-size="2.6" fill="#444" x="205" y="207.4">ناولأل ا</text>
<g font-size="2.5" fill="#1b1b1b">
<text x="339.3" y="262.2">A3</text>
<text x="364.3" y="262.2">1:6</text>
<text x="389.3" y="262.2">mm</text>
<text x="339.3" y="274.5">11 Nov 2026</text>
<text x="364.3" y="274.5">1 / 4</text>
<text x="389.3" y="274.5">3</text>
<text x="364.3" y="286.8">objekt</text>
</g>
<g font-size="2.4" fill="#1b1b1b">
<text x="16.2" y="76.4">341</text>
<text x="169.2" y="73.2">380</text>
<text x="92.7" y="112.8">800</text>
<text x="267.7" y="112.8">800</text>
<text x="91.8" y="268.5">Ø800</text>
<text x="20" y="276">1 Top plate 2 Disc (3 off )</text>
</g>
<text font-size="2.4" fill="#444" x="20" y="279.1">(عطق ٣) صرق ٢ حطسلا حول ١</text>
<text font-size="2.2" fill="#1b1b1b" x="110" y="276">Width 800, overall height 380 and disc width 320 are Sabry's sizes.</text>
<text font-size="2.2" fill="#444" x="110" y="278.9">.يربص بلطب ٣٢٠ صرقلا ضرعو ٣٨٠ يلكلا عافترال او ٨٠٠ ضرعلا</text>
<text font-size="2.1" fill="#1b1b1b" x="340" y="126">REFERENCE (photo, third party)</text>
<text font-size="2.1" fill="#444" x="340" y="128.7">(ثلاث فرط نم ةروص) عجرملا</text>
<g font-size="2" fill="#1b1b1b">
<text x="170.7" y="42.2">cap 39</text>
<text x="206.2" y="213.2">Colour</text>
<text x="238.2" y="213.2">Hex</text>
<text x="262.2" y="213.2">Source</text>
<text x="206.2" y="219.4">Bone</text>
<text x="238.2" y="219.4">#E9E4D8</text>
<text x="262.2" y="218.4">Book colour</text>
<text x="206.2" y="224.6">Clay</text>
<text x="238.2" y="224.6">#A8553A</text>
<text x="262.2" y="223.6">Book colour</text>
<text x="206.2" y="229.8">Carbon</text>
<text x="238.2" y="229.8">#222222</text>
<text x="262.2" y="228.8">Book colour</text>
<text x="262.2" y="234">In the renders. To confi rm</text>
<text x="206.2" y="235">Oxblood</text>
<text x="238.2" y="235">#5A1F25</text>
<text x="264.3" y="262.2">OBJ-003 Coff ee table (name to follow)</text>
<text x="264.3" y="274.5">Steel sheet 3 mm, laser cut (proposed)</text>
<text x="264.3" y="286.8">Powder coat · matte, colour to be confi rmed</text>
</g>
<text font-size="2" fill="#555" x="125" y="255.7">discs stand on the slot lines</text>
<g font-size="1.9" fill="#555">
<text x="340" y="194">Reference only. Not our piece.</text>
<text x="205" y="241">Powder coat, matte, to be confi rmed. Hex is a screen</text>
<text x="205" y="244.5">approximation. CAPCI code to follow.</text>
</g>
<g font-size="1.9" fill="#444">
<text x="206.2" y="215.5">نوللا</text>
<text x="238.2" y="215.5">زمرلا</text>
<text x="262.2" y="215.5">ردصملا</text>
<text x="262.2" y="220.7">باتكلا نول</text>
<text x="262.2" y="225.9">باتكلا نول</text>
<text x="262.2" y="231.1">باتكلا نول</text>
<text x="262.2" y="236.3">ديكأتلل .ميماصتلا يف</text>
</g>
<g font-size="1.9" fill="#666">
<text x="264.3" y="256.6">PRODUCT / جتنملا</text>
<text x="339.3" y="256.6">SIZE / ساقملا</text>
<text x="364.3" y="256.6">SCALE / سايقملا</text>
<text x="389.3" y="256.6">UNITS / تادحولا</text>
<text x="264.3" y="268.9">MATERIAL / ةماخلا</text>
<text x="339.3" y="268.9">DATE / خيراتلا</text>
<text x="364.3" y="268.9">SHEET / ةحول</text>
<text x="389.3" y="268.9">REV / ةعجارم</text>
<text x="264.3" y="281.2">FINISH / بيطشتلا</text>
<text x="364.3" y="281.2">DRAWN / مسر</text>
</g>
</svg>
